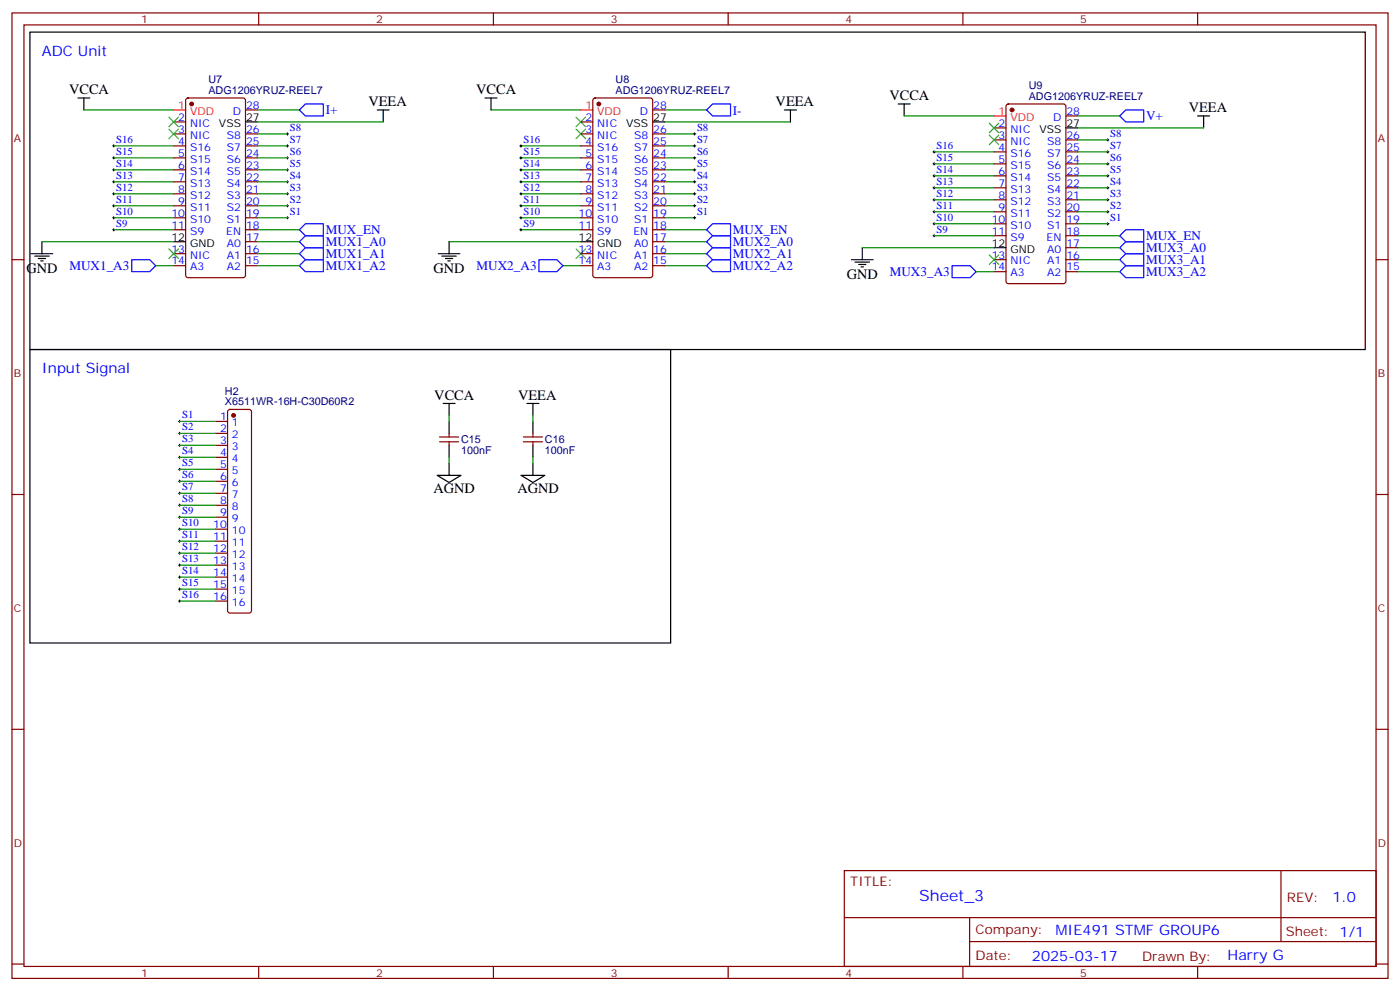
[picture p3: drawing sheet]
<svg xmlns="http://www.w3.org/2000/svg" width="412mm" height="292mm" viewBox="0 0 412 292" stroke-linecap="round" stroke-linejoin="round" font-family="sans-serif">
<g fill="none" stroke="#870000" stroke-width=".35">
<path d="M3.5 3.8h405.4v284.3h-405.4zM7.1 7.3h398.2v277.3h-398.2zM76.2 3.8v3.5M145.3 3.8v3.5M214.5 3.8v3.5M283.6 3.8v3.5M352.8 3.8v3.5M51.2 35.9h3.5M51.2 39.4h3.5M54.9 29.1l.5-.2h16.2l.7 .4v51.8l-.4 .6-16.5 .1-.7-.5v-51.7zM72.3 39.4h3.5M72.3 32.4h3.5"/>
<path d="M171.1 35.9h3.5M171.1 39.4h3.5M174.9 29.1l.4-.2h16.3l.6 .4 .1 51.8-.5 .6-16.5 .1-.6-.5-.1-51.7zM192.3 39.4h3.5M192.3 32.4h3.5M292.8 37.7h3.5M296.6 30.8l.4-.2h16.3l.6 .5 .1 51.7-.5 .7h-16.5l-.6-.4-.1-51.8zM314 34.1h3.5M51.2 43h3.5M51.2 46.5h3.5M51.2 50h3.5M51.2 53.6h3.5"/>
<path d="M51.2 57.1h3.5M72.3 43h3.5M72.3 46.5h3.5M72.3 50h3.5M72.3 53.6h3.5M72.3 57.1h3.5M171.1 43h3.5M171.1 46.5h3.5M171.1 50h3.5M171.1 53.6h3.5M171.1 57.1h3.5M192.3 43h3.5"/>
<path d="M192.3 46.5h3.5M192.3 50h3.5M192.3 53.6h3.5M192.3 57.1h3.5M292.8 41.2h3.5M292.8 44.7h3.5M292.8 48.3h3.5M292.8 51.8h3.5M292.8 55.3h3.5M292.8 58.8h3.5M314 41.2h3.5M314 44.7h3.5"/>
<path d="M314 48.3h3.5M314 51.8h3.5M314 55.3h3.5M314 58.8h3.5M3.5 76.5h3.6M51.2 60.6h3.5M51.2 64.1h3.5M51.2 67.7h3.5M51.2 74.7h3.5M51.2 78.2h3.5M72.3 60.6h3.5M72.3 64.1h3.5"/>
<path d="M72.3 67.7h3.5M72.3 74.7h3.5M72.3 78.2h3.5M72.3 71.2h3.5M171.1 60.6h3.5M171.1 64.1h3.5M171.1 67.7h3.5M171.1 74.7h3.5M171.1 78.2h3.5M192.3 60.6h3.5M192.3 64.1h3.5M192.3 67.7h3.5"/>
<path d="M192.3 74.7h3.5M192.3 78.2h3.5M192.3 71.2h3.5M292.8 76.5h3.5M292.8 62.4h3.5M292.8 65.9h3.5M292.8 69.4h3.5M314 76.5h3.5M314 62.4h3.5M314 65.9h3.5M314 69.4h3.5M314 73h3.5"/>
<path d="M405.3 76.5h3.6M292.8 80h3.5M314 80h3.5M63.5 124.1h3.5M63.5 127.6h3.5M63.5 131.2h3.5M63.5 134.7h3.5M63.5 138.2h3.5M67.3 120.8l.4-.2h5.7l.5 .2 .2 .5v58.5l-.3 .5-.4 .3h-5.7l-.5-.3-.2-.5v-58.5zM129.5 130.1h5.6M129.5 128.7h5.6M132.3 127.6v1.1"/>
<path d="M132.3 130.1v1.1M154.2 130.1h5.6M154.2 128.7h5.6M157 127.6v1.1M157 130.1v1.1M3.5 145.6h3.6M63.5 141.7h3.5M63.5 145.3h3.5M63.5 148.8h3.5M63.5 152.3h3.5M63.5 155.9h3.5M63.5 159.4h3.5"/>
<path d="M405.3 145.6h3.6M63.5 162.9h3.5M63.5 166.4h3.5M63.5 170h3.5M63.5 173.5h3.5M63.5 177h3.5M3.5 214.8h3.6M405.3 214.8h3.6M248.7 256.4h156.6v28.2h-156.6zM377.3 256.4v20.9M248.7 270.2h156.5M285.6 277.3h119.6"/>
<path d="M285.6 270.2v14.2M3.5 283.9h3.6M76.2 284.6v3.5M145.3 284.6v3.5M214.5 284.6v3.5M283.6 284.6v3.5M352.8 284.6v3.5M405.3 283.9h3.6"/>
</g>
<g fill="#870000" stroke="#870000" stroke-width=".35">
<circle cx="56.4" cy="30.6" r=".53"/>
<circle cx="176.4" cy="30.6" r=".53"/>
<circle cx="298.1" cy="32.4" r=".53"/>
<circle cx="68.8" cy="122.3" r=".53"/>
</g>
<path d="M51.2 32.4h3.5M171.1 32.4h3.5M292.8 34.1h3.5" fill="none" stroke="#f00" stroke-width=".35"/>
<g fill="none" stroke="#000" stroke-width=".35">
<path d="M8.8 9.5h393.4v93.4h-393.4zM22.9 28.9h3.6M24.7 28.9v3.5M72.3 35.9h3.5M111.1 32.4h3.6M112.9 32.4v3.5M142.9 28.9h3.5M144.6 28.9v3.5M192.3 35.9h3.5M231.1 32.4h3.5M232.8 32.4v3.5M264.6 30.6h3.5"/>
<path d="M266.3 30.6v3.5M314 37.7h3.5M352.8 34.1h3.5M354.5 34.1v3.6M9.2 74.7h6.3M10.2 75.4h4.3M11.3 76.1h2.1M12 76.8h.7M12.3 71.2v3.5M51.2 71.2h3.5M129.1 74.7h6.4M130.2 75.4h4.2"/>
<path d="M131.2 76.1h2.1M131.9 76.8h.7M132.3 71.2v3.5M171.1 71.2h3.5M250.8 76.5h6.4M251.9 77.2h4.2M252.9 77.9h2.2M253.6 78.6h.8M254 73v3.5M292.8 73h3.5M8.8 102.9h188.8v86.5h-188.8zM130.5 118.8h3.6"/>
<path d="M132.3 118.8v3.5M155.2 118.8h3.5M157 118.8v3.5M128.8 140h7l-3.5 2.1zM132.3 124.1v3.5M132.3 131.2v3.5M132.3 136.5v3.5M153.5 140h7l-3.5 2.1zM157 124.1v3.5M157 131.2v3.5M157 136.5v3.5"/>
</g>
<g fill="none" stroke="#00f" stroke-width=".35">
<path d="M90 30.6h5.2v3.5h-5.2l-1.8-1.7zM208.1 32.4l1.8-1.8h5.3v3.5h-5.3zM329.8 34.1l1.8-1.7h5.3v3.5h-5.3zM38.8 76.5h5.3l1.8 1.7-1.8 1.8h-5.3zM88.2 67.7l1.8-1.8h5.2v3.5h-5.2zM88.2 74.7l1.8-1.7h5.2v3.5h-5.2zM88.2 78.2l1.8-1.7h5.2v3.5h-5.2zM90 69.4h5.2v3.6h-5.2l-1.8-1.8zM158.7 76.5h5.3l1.8 1.7-1.8 1.8h-5.3zM208.1 78.2l1.8-1.7h5.3v3.5h-5.3zM208.1 74.7l1.8-1.7h5.3v3.5h-5.3zM208.1 71.2l1.8-1.8h5.3v3.6h-5.3z"/>
<path d="M208.1 67.7l1.8-1.8h5.3v3.5h-5.3zM280.5 78.2h5.3l1.7 1.8-1.7 1.8h-5.3zM329.8 69.4l1.8-1.7h5.3v3.5h-5.3zM329.8 73l1.8-1.8h5.3v3.5h-5.3zM329.8 76.5l1.8-1.8h5.3v3.5h-5.3zM329.8 80l1.8-1.8h5.3v3.6h-5.3z"/>
</g>
<g fill="none" stroke="#000" stroke-width=".29">
<path d="M84.3 39.4h.7M84.7 39.1v.7M204.3 39.4h.7M204.6 39.1v.7M33.2 43h.7M33.2 46.5h.7M33.2 50h.7M33.2 53.6h.7M33.2 57.1h.7M33.5 42.6v.7M33.5 46.1v.7M33.5 49.7v.7"/>
<path d="M33.5 53.2v.7M33.5 56.7v.7M84.3 43h.7M84.3 46.5h.7M84.3 50h.7M84.3 53.6h.7M84.3 57.1h.7M84.7 42.6v.7M84.7 46.1v.7M84.7 49.7v.7M84.7 53.2v.7M84.7 56.7v.7"/>
<path d="M153.1 43h.7M153.1 46.5h.7M153.1 50h.7M153.1 53.6h.7M153.1 57.1h.7M153.5 42.6v.7M153.5 46.1v.7M153.5 49.7v.7M153.5 53.2v.7M153.5 56.7v.7M204.3 43h.7M204.3 46.5h.7"/>
<path d="M204.3 50h.7M204.3 53.6h.7M204.3 57.1h.7M204.6 42.6v.7M204.6 46.1v.7M204.6 49.7v.7M204.6 53.2v.7M204.6 56.7v.7M274.8 44.7h.7M274.8 48.3h.7M274.8 51.8h.7M274.8 55.3h.7"/>
<path d="M274.8 58.8h.7M275.2 44.4v.7M275.2 47.9v.7M275.2 51.4v.7M275.2 55v.7M275.2 58.5v.7M326 44.7h.7M326 48.3h.7M326 51.8h.7M326 55.3h.7M326 58.8h.7M326 41.2h.7"/>
<path d="M326.3 40.9v.7M326.3 44.4v.7M326.3 47.9v.7M326.3 51.4v.7M326.3 55v.7M326.3 58.5v.7M33.2 60.6h.7M33.2 64.1h.7M33.2 67.7h.7M33.5 60.3v.7M33.5 63.8v.7M33.5 67.3v.7"/>
<path d="M84.3 60.6h.7M84.3 64.1h.7M84.7 60.3v.7M84.7 63.8v.7M153.1 60.6h.7M153.1 64.1h.7M153.1 67.7h.7M153.5 60.3v.7M153.5 63.8v.7M153.5 67.3v.7M204.3 60.6h.7M204.3 64.1h.7"/>
<path d="M204.6 60.3v.7M204.6 63.8v.7M274.8 62.4h.7M274.8 65.9h.7M274.8 69.4h.7M275.2 62v.7M275.2 65.5v.8M275.2 69.1v.7M326 62.4h.7M326 65.9h.7M326.3 62v.7M326.3 65.5v.8"/>
<path d="M52.6 124.1h.7M52.6 127.6h.7M52.6 131.2h.7M52.6 134.7h.7M52.6 138.2h.7M52.9 123.8v.7M52.9 127.3v.7M52.9 130.8v.7M52.9 134.3v.7M52.9 137.9v.7M52.6 141.7h.7M52.6 145.3h.7"/>
<path d="M52.6 148.8h.7M52.6 152.3h.7M52.6 155.9h.7M52.6 159.4h.7M52.9 141.4v.7M52.9 144.9v.7M52.9 148.4v.8M52.9 152v.7M52.9 155.5v.7M52.9 159v.7M52.6 162.9h.7M52.6 166.4h.7"/>
<path d="M52.6 170h.7M52.6 173.5h.7M52.6 177h.7M52.9 162.6v.7M52.9 166.1v.7M52.9 169.6v.7M52.9 173.1v.7M52.9 176.7v.7"/>
</g>
<g fill="none" stroke="#008700" stroke-width=".35">
<path d="M24.7 32.4h26.5M75.8 32.4h12.4M75.8 39.4h8.9M75.8 35.9h37.1M144.6 32.4h26.5M195.8 32.4h12.3M195.8 39.4h8.8M195.8 35.9h37M266.3 34.1h26.5M317.5 34.1h12.3M317.5 37.7h37M33.5 43h17.7"/>
<path d="M33.5 46.5h17.7M33.5 50h17.7M33.5 53.6h17.7M33.5 57.1h17.7M75.8 43h8.9M75.8 46.5h8.9M75.8 50h8.9M75.8 53.6h8.9M75.8 57.1h8.9M153.5 43h17.6M153.5 46.5h17.6M153.5 50h17.6"/>
<path d="M153.5 53.6h17.6M153.5 57.1h17.6M195.8 43h8.8M195.8 46.5h8.8M195.8 50h8.8M195.8 53.6h8.8M195.8 57.1h8.8M275.2 44.7h17.6M275.2 48.3h17.6M275.2 51.8h17.6M275.2 55.3h17.6M275.2 58.8h17.6"/>
<path d="M317.5 44.7h8.8M317.5 48.3h8.8M317.5 51.8h8.8M317.5 55.3h8.8M317.5 58.8h8.8M317.5 41.2h8.8M12.3 71.2h38.9M33.5 60.6h17.7M33.5 64.1h17.7M33.5 67.7h17.7M45.9 78.2h5.3M75.8 60.6h8.9"/>
<path d="M75.8 64.1h8.9M75.8 67.7h12.4M75.8 71.2h12.4M75.8 78.2h12.4M75.8 74.7h12.4M132.3 71.2h38.8M153.5 60.6h17.6M153.5 64.1h17.6M153.5 67.7h17.6M165.8 78.2h5.3M195.8 60.6h8.8M195.8 64.1h8.8"/>
<path d="M195.8 67.7h12.3M195.8 71.2h12.3M195.8 78.2h12.3M195.8 74.7h12.3M254 73h38.8M275.2 62.4h17.6M275.2 65.9h17.6M275.2 69.4h17.6M317.5 62.4h8.8M317.5 65.9h8.8M317.5 69.4h12.3M317.5 73h12.3"/>
<path d="M317.5 76.5h12.3M287.5 80h5.3M317.5 80h12.3M52.9 124.1h10.6M52.9 127.6h10.6M52.9 131.2h10.6M52.9 134.7h10.6M52.9 138.2h10.6M132.3 122.3v1.8M132.3 134.7v1.8M157 122.3v1.8M157 134.7v1.8"/>
<path d="M52.9 141.7h10.6M52.9 145.3h10.6M52.9 148.8h10.6M52.9 152.3h10.6M52.9 155.9h10.6M52.9 159.4h10.6M52.9 162.9h10.6M52.9 166.4h10.6M52.9 170h10.6M52.9 173.5h10.6M52.9 177h10.6"/>
</g>
<g fill="none" stroke="#3c3" stroke-width=".35">
<path d="M49.7 34.5l2.9 2.8M49.7 38l2.9 2.9M52.6 34.5l-2.9 2.8M52.6 38l-2.9 2.9M169.7 38l2.8 2.9M169.7 34.5l2.8 2.8M172.5 38l-2.8 2.9M172.5 34.5l-2.8 2.8M291.4 36.3l2.8 2.8M291.4 39.8l2.8 2.8M294.2 36.3l-2.8 2.8M294.2 39.8l-2.8 2.8"/>
<path d="M49.7 73.3l2.9 2.8M52.6 73.3l-2.9 2.8M169.7 73.3l2.8 2.8M172.5 73.3l-2.8 2.8M291.4 75.1l2.8 2.8M294.2 75.1l-2.8 2.8"/>
</g>
<text font-size="4.6" fill="#00f" x="270.8" y="265.4">Sheet_3</text>
<g font-size="4.2" fill="#00f">
<text x="12.3" y="16.5">ADC Unit</text>
<text x="12.3" y="110">Input Signal</text>
<text x="392.5" y="265.7">1.0</text>
<text x="310.9" y="275.2">MIE491 STMF GROUP6</text>
<text x="304" y="283">2025-03-17</text>
<text x="361.6" y="282.9">Harry G</text>
</g>
<g font-size="4.2">
<text x="20.3" y="27.8">VCCA</text>
<text x="140.3" y="27.8">VCCA</text>
<text x="262" y="29.6">VCCA</text>
<text x="108.5" y="31.3">VEEA</text>
<text x="228.5" y="31.3">VEEA</text>
<text x="350.2" y="33.1">VEEA</text>
<text x="7.8" y="80.4">GND</text>
<text x="127.7" y="80.4">GND</text>
<text x="249.4" y="82.1">GND</text>
<text x="127.9" y="117.8">VCCA</text>
<text x="152.6" y="117.8">VEEA</text>
<text x="127.7" y="145.3">AGND</text>
<text x="152.4" y="145.3">AGND</text>
</g>
<g font-size="3.9" fill="#00f">
<text x="96" y="33.7">I+</text>
<text x="215.9" y="33.8">I-</text>
<text x="337.6" y="35.5">V+</text>
<text x="95.9" y="69">MUX_EN</text>
<text x="215.9" y="69">MUX_EN</text>
<text x="337.6" y="70.7">MUX_EN</text>
<text x="96" y="72.5">MUX1_A0</text>
<text x="96" y="76">MUX1_A1</text>
<text x="215.9" y="76">MUX2_A1</text>
<text x="215.9" y="72.5">MUX2_A0</text>
<text x="337.6" y="74.3">MUX3_A0</text>
<text x="337.6" y="77.8">MUX3_A1</text>
<text x="20.4" y="79.5">MUX1_A3</text>
<text x="96" y="79.6">MUX1_A2</text>
<text x="140.4" y="79.5">MUX2_A3</text>
<text x="215.9" y="79.6">MUX2_A2</text>
<text x="262.1" y="81.3">MUX3_A3</text>
<text x="337.6" y="81.3">MUX3_A2</text>
</g>
<g font-size="3.9" fill="#800">
<text x="250.5" y="261">TITLE:</text>
<text x="379.1" y="265.7">REV:</text>
<text x="287.4" y="275.2">Company:</text>
<text x="378.7" y="275.8">Sheet: 1/1</text>
<text x="287.4" y="282.9">Date:</text>
<text x="336.4" y="282.9">Drawn By:</text>
</g>
<g font-size="3.2" fill="#800">
<text x="41.6" y="6.8">1</text>
<text x="110.8" y="6.8">2</text>
<text x="179.9" y="6.8">3</text>
<text x="249.1" y="6.8">4</text>
<text x="318.2" y="6.8">5</text>
<text x="4.1" y="41.9">A</text>
<text x="405.9" y="41.9">A</text>
<text x="4.1" y="111.1">B</text>
<text x="405.9" y="111.1">B</text>
<text x="4.1" y="180.2">C</text>
<text x="405.9" y="180.2">C</text>
<text x="4.1" y="249.3">D</text>
<text x="405.9" y="249.3">D</text>
<text x="41.6" y="287.6">1</text>
<text x="110.8" y="287.6">2</text>
<text x="179.9" y="287.6">3</text>
<text x="249.1" y="287.6">4</text>
<text x="318.2" y="287.6">5</text>
</g>
<g font-size="3.2" fill="#000080">
<text x="61.4" y="27.6">ADG1206YRUZ-REEL7</text>
<text x="61.4" y="24.4">U7</text>
<text x="181.3" y="27.6">ADG1206YRUZ-REEL7</text>
<text x="181.3" y="24.4">U8</text>
<text x="303" y="29.4">ADG1206YRUZ-REEL7</text>
<text x="303" y="26.2">U9</text>
<text x="66.3" y="119.4">X6511WR-16H-C30D60R2</text>
<text x="66.3" y="116.2">H2</text>
<text x="135.8" y="130.5">C15</text>
<text x="160.5" y="130.5">C16</text>
<text x="135.8" y="133.7">100nF</text>
<text x="160.5" y="133.7">100nF</text>
</g>
<g font-size="3.2" fill="#f00">
<text x="52.5" y="32">1</text>
<text x="56" y="33.8">VDD</text>
<text x="172.4" y="32">1</text>
<text x="175.9" y="33.8">VDD</text>
<text x="294.1" y="33.8">1</text>
<text x="297.6" y="35.6">VDD</text>
</g>
<g font-size="3.2" fill="#00f">
<text x="52.5" y="35.6">2</text>
<text x="68.6" y="33.8">D</text>
<text x="72.5" y="32">28</text>
<text x="172.4" y="35.6">2</text>
<text x="188.5" y="33.8">D</text>
<text x="192.4" y="32">28</text>
<text x="310.2" y="35.6">D</text>
<text x="314.1" y="33.8">28</text>
<text x="52.5" y="39.1">3</text>
<text x="56" y="37.3">NIC</text>
<text x="56" y="40.9">NIC</text>
<text x="66.8" y="40.9">S8</text>
<text x="72.5" y="39.1">26</text>
<text x="85.4" y="38.6">S8</text>
<text x="172.4" y="39.1">3</text>
<text x="175.9" y="37.3">NIC</text>
<text x="175.9" y="40.9">NIC</text>
<text x="186.8" y="40.9">S8</text>
<text x="192.4" y="39.1">26</text>
<text x="205.3" y="38.6">S8</text>
<text x="294.1" y="37.3">2</text>
<text x="294.1" y="40.9">3</text>
<text x="297.6" y="39.1">NIC</text>
<text x="314.1" y="40.9">26</text>
<text x="327" y="40.3">S8</text>
<text x="34.2" y="42.1">S16</text>
<text x="34.2" y="45.6">S15</text>
<text x="52.5" y="42.6">4</text>
<text x="52.5" y="46.1">5</text>
<text x="56" y="44.4">S16</text>
<text x="56" y="47.9">S15</text>
<text x="66.8" y="47.9">S6</text>
<text x="66.8" y="44.4">S7</text>
<text x="72.5" y="46.1">24</text>
<text x="72.5" y="42.6">25</text>
<text x="85.4" y="42.1">S7</text>
<text x="85.4" y="45.6">S6</text>
<text x="154.2" y="45.6">S15</text>
<text x="154.2" y="42.1">S16</text>
<text x="172.4" y="42.6">4</text>
<text x="172.4" y="46.1">5</text>
<text x="175.9" y="44.4">S16</text>
<text x="175.9" y="47.9">S15</text>
<text x="186.8" y="47.9">S6</text>
<text x="186.8" y="44.4">S7</text>
<text x="192.4" y="46.1">24</text>
<text x="192.4" y="42.6">25</text>
<text x="205.3" y="45.6">S6</text>
<text x="205.3" y="42.1">S7</text>
<text x="275.9" y="43.9">S16</text>
<text x="275.9" y="47.4">S15</text>
<text x="294.1" y="44.4">4</text>
<text x="294.1" y="47.9">5</text>
<text x="297.6" y="42.6">NIC</text>
<text x="297.6" y="46.1">S16</text>
<text x="308.5" y="46.1">S7</text>
<text x="308.5" y="42.6">S8</text>
<text x="314.1" y="47.9">24</text>
<text x="314.1" y="44.4">25</text>
<text x="327" y="43.9">S7</text>
<text x="327" y="47.4">S6</text>
<text x="34.2" y="49.1">S14</text>
<text x="34.2" y="52.7">S13</text>
<text x="52.5" y="49.7">6</text>
<text x="52.5" y="53.2">7</text>
<text x="56" y="51.4">S14</text>
<text x="66.8" y="51.4">S5</text>
<text x="72.5" y="53.2">22</text>
<text x="72.5" y="49.7">23</text>
<text x="85.4" y="49.1">S5</text>
<text x="85.4" y="52.7">S4</text>
<text x="154.2" y="52.7">S13</text>
<text x="154.2" y="49.1">S14</text>
<text x="172.4" y="49.7">6</text>
<text x="172.4" y="53.2">7</text>
<text x="175.9" y="51.4">S14</text>
<text x="186.8" y="51.4">S5</text>
<text x="192.4" y="53.2">22</text>
<text x="192.4" y="49.7">23</text>
<text x="205.3" y="52.7">S4</text>
<text x="205.3" y="49.1">S5</text>
<text x="275.9" y="50.9">S14</text>
<text x="294.1" y="51.4">6</text>
<text x="297.6" y="49.7">S15</text>
<text x="297.6" y="53.2">S14</text>
<text x="308.5" y="53.2">S5</text>
<text x="308.5" y="49.7">S6</text>
<text x="314.1" y="51.4">23</text>
<text x="327" y="50.9">S5</text>
<text x="34.2" y="56.2">S12</text>
<text x="34.2" y="59.7">S11</text>
<text x="52.5" y="56.7">8</text>
<text x="56" y="55">S13</text>
<text x="56" y="58.5">S12</text>
<text x="66.8" y="58.5">S3</text>
<text x="66.8" y="55">S4</text>
<text x="72.5" y="56.7">21</text>
<text x="85.4" y="56.2">S3</text>
<text x="85.4" y="59.7">S2</text>
<text x="154.2" y="59.7">S11</text>
<text x="154.2" y="56.2">S12</text>
<text x="172.4" y="56.7">8</text>
<text x="175.9" y="55">S13</text>
<text x="175.9" y="58.5">S12</text>
<text x="186.8" y="58.5">S3</text>
<text x="186.8" y="55">S4</text>
<text x="192.4" y="56.7">21</text>
<text x="205.3" y="59.7">S2</text>
<text x="205.3" y="56.2">S3</text>
<text x="275.9" y="54.4">S13</text>
<text x="275.9" y="58">S12</text>
<text x="294.1" y="55">7</text>
<text x="294.1" y="58.5">8</text>
<text x="297.6" y="56.7">S13</text>
<text x="308.5" y="56.7">S4</text>
<text x="314.1" y="58.5">21</text>
<text x="314.1" y="55">22</text>
<text x="327" y="54.4">S4</text>
<text x="327" y="58">S3</text>
<text x="34.2" y="63.3">S10</text>
<text x="50.5" y="63.8">10</text>
<text x="52.5" y="60.3">9</text>
<text x="56" y="62">S11</text>
<text x="56" y="65.5">S10</text>
<text x="66.8" y="65.5">S1</text>
<text x="66.8" y="62">S2</text>
<text x="72.5" y="63.8">19</text>
<text x="72.5" y="60.3">20</text>
<text x="85.4" y="63.3">S1</text>
<text x="154.2" y="63.3">S10</text>
<text x="170.4" y="63.8">10</text>
<text x="172.4" y="60.3">9</text>
<text x="175.9" y="62">S11</text>
<text x="175.9" y="65.5">S10</text>
<text x="186.8" y="65.5">S1</text>
<text x="186.8" y="62">S2</text>
<text x="192.4" y="63.8">19</text>
<text x="192.4" y="60.3">20</text>
<text x="205.3" y="63.3">S1</text>
<text x="275.9" y="61.5">S11</text>
<text x="275.9" y="65">S10</text>
<text x="292.1" y="65.5">10</text>
<text x="294.1" y="62">9</text>
<text x="297.6" y="60.3">S12</text>
<text x="297.6" y="63.8">S11</text>
<text x="308.5" y="63.8">S2</text>
<text x="308.5" y="60.3">S3</text>
<text x="314.1" y="65.5">19</text>
<text x="314.1" y="62">20</text>
<text x="327" y="61.5">S2</text>
<text x="327" y="65">S1</text>
<text x="34.2" y="66.8">S9</text>
<text x="50.5" y="67.3">11</text>
<text x="56" y="69.1">S9</text>
<text x="66.6" y="69.1">EN</text>
<text x="72.5" y="70.8">17</text>
<text x="72.5" y="67.3">18</text>
<text x="154.2" y="66.8">S9</text>
<text x="170.4" y="67.3">11</text>
<text x="175.9" y="69.1">S9</text>
<text x="186.6" y="69.1">EN</text>
<text x="192.4" y="70.8">17</text>
<text x="192.4" y="67.3">18</text>
<text x="275.9" y="68.5">S9</text>
<text x="292.1" y="69.1">11</text>
<text x="297.6" y="67.3">S10</text>
<text x="297.6" y="70.8">S9</text>
<text x="308.3" y="70.8">EN</text>
<text x="308.5" y="67.3">S1</text>
<text x="314.1" y="69.1">18</text>
<text x="50.5" y="74.4">13</text>
<text x="50.5" y="77.9">14</text>
<text x="56" y="76.1">NIC</text>
<text x="66.8" y="76.1">A1</text>
<text x="66.8" y="72.6">A0</text>
<text x="72.5" y="77.9">15</text>
<text x="72.5" y="74.4">16</text>
<text x="170.4" y="74.4">13</text>
<text x="170.4" y="77.9">14</text>
<text x="175.9" y="76.1">NIC</text>
<text x="186.8" y="76.1">A1</text>
<text x="186.8" y="72.6">A0</text>
<text x="192.4" y="77.9">15</text>
<text x="192.4" y="74.4">16</text>
<text x="292.1" y="76.1">13</text>
<text x="297.6" y="77.9">NIC</text>
<text x="308.5" y="77.9">A1</text>
<text x="308.5" y="74.4">A0</text>
<text x="314.1" y="76.1">16</text>
<text x="314.1" y="72.6">17</text>
<text x="56" y="79.7">A3</text>
<text x="66.8" y="79.7">A2</text>
<text x="175.9" y="79.7">A3</text>
<text x="186.8" y="79.7">A2</text>
<text x="292.1" y="79.7">14</text>
<text x="297.6" y="81.4">A3</text>
<text x="308.5" y="81.4">A2</text>
<text x="314.1" y="79.7">15</text>
<text x="53.6" y="123.2">S1</text>
<text x="64.8" y="123.8">1</text>
<text x="68.3" y="125.5">1</text>
<text x="53.6" y="126.8">S2</text>
<text x="53.6" y="130.3">S3</text>
<text x="64.8" y="127.3">2</text>
<text x="64.8" y="130.8">3</text>
<text x="68.3" y="129">2</text>
<text x="53.6" y="133.8">S4</text>
<text x="53.6" y="137.3">S5</text>
<text x="64.8" y="134.3">4</text>
<text x="64.8" y="137.9">5</text>
<text x="68.3" y="132.6">3</text>
<text x="68.3" y="136.1">4</text>
<text x="53.6" y="140.9">S6</text>
<text x="64.8" y="141.4">6</text>
<text x="68.3" y="139.6">5</text>
<text x="68.3" y="143.2">6</text>
<text x="53.6" y="144.4">S7</text>
<text x="53.6" y="147.9">S8</text>
<text x="64.8" y="144.9">7</text>
<text x="64.8" y="148.4">8</text>
<text x="68.3" y="146.7">7</text>
<text x="53.6" y="151.4">S9</text>
<text x="53.6" y="155">S10</text>
<text x="62.8" y="155.5">10</text>
<text x="64.8" y="152">9</text>
<text x="68.3" y="150.2">8</text>
<text x="68.3" y="153.7">9</text>
<text x="53.6" y="158.5">S11</text>
<text x="62.8" y="159">11</text>
<text x="68.3" y="157.3">10</text>
<text x="68.3" y="160.8">11</text>
<text x="53.6" y="162">S12</text>
<text x="53.6" y="165.6">S13</text>
<text x="62.8" y="162.6">12</text>
<text x="62.8" y="166.1">13</text>
<text x="68.3" y="164.3">12</text>
<text x="68.3" y="167.9">13</text>
<text x="53.6" y="169.1">S14</text>
<text x="53.6" y="172.6">S15</text>
<text x="62.8" y="169.6">14</text>
<text x="62.8" y="173.1">15</text>
<text x="68.3" y="171.4">14</text>
<text x="53.6" y="176.1">S16</text>
<text x="62.8" y="176.7">16</text>
<text x="68.3" y="174.9">15</text>
<text x="68.3" y="178.4">16</text>
</g>
<g font-size="3.2">
<text x="72.5" y="35.6">27</text>
<text x="192.4" y="35.6">27</text>
<text x="64.5" y="37.3">VSS</text>
<text x="184.5" y="37.3">VSS</text>
<text x="306.2" y="39.1">VSS</text>
<text x="314.1" y="37.3">27</text>
<text x="50.5" y="70.8">12</text>
<text x="170.4" y="70.8">12</text>
<text x="56" y="72.6">GND</text>
<text x="175.9" y="72.6">GND</text>
<text x="292.1" y="72.6">12</text>
<text x="297.6" y="74.4">GND</text>
</g>
</svg>
